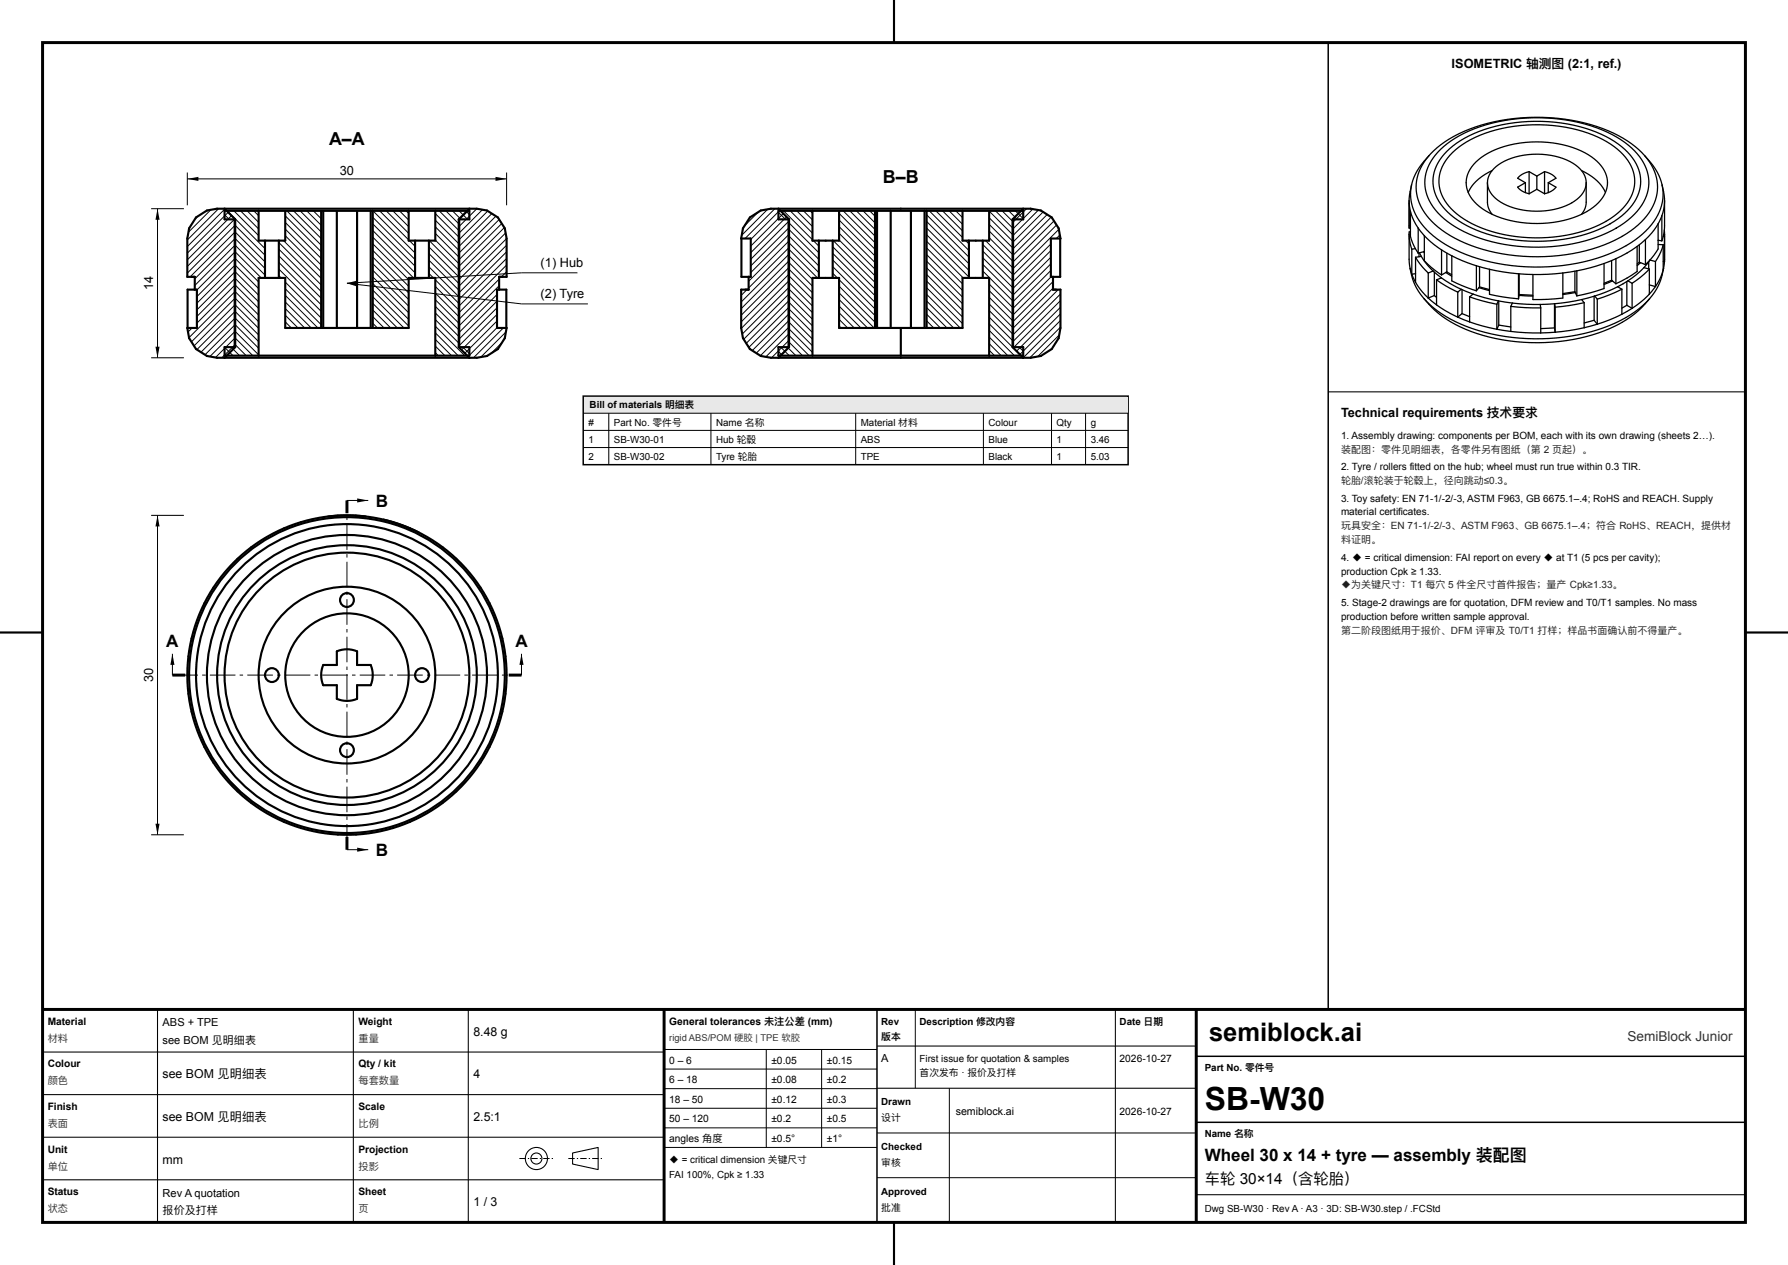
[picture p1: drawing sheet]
<svg xmlns="http://www.w3.org/2000/svg" width="420mm" height="297mm" viewBox="0 0 420 297" stroke-linecap="round" stroke-linejoin="round" font-family="sans-serif">
<path d="M10 10h400v277h-400zM81.5 117.5v3M40.5 158.5h3M119.5 158.5h3M81.5 196.5v3M10 237h400M156 237v50M281 237v50" fill="none" stroke="#000" stroke-width=".7" stroke-linecap="butt"/>
<g fill="none" stroke="#000" stroke-width=".5">
<path d="M210 0v10M52.7 49.5h57.6v2h-2.4v30h2.4v2h-57.6v-2h2.4v-30h-2.4zM52.7 49l2.5 2.5v30l-2.5 2.5M60.7 49.5v7h6.3v-7M62.3 56.5v8.8M65.5 56.5v8.8M75.4 49.5v27.5M75.9 49.5v27.5M79.1 49.5v27.5M83.9 49.5v27.5M87.1 49.5v27.5M87.6 49.5v27.5"/>
<path d="M96 49.5v7h6.3v-7M97.5 56.5v8.8M100.7 56.5v8.8M110.3 49l-2.5 2.5v30l2.5 2.5M174.2 56v9h2.2v-9h-2.3a7 7 0 0 1 7-7h61a7 7 0 0 1 7 7h-2.3v9h2.2v-9M182.9 49.5h57.5v2h-2.4v30h2.4v2h-57.5v-2h2.3v-30h-2.3zM182.9 49l2.5 2.5v30l-2.5 2.5M190.8 49.5v7h6.3v-7M192.3 56.5v8.8M195.6 56.5v8.8M205.5 49.5v27.5M206 49.5v27.5"/>
<path d="M209.2 49.5v27.5M214 49.5v27.5M217.2 49.5v27.5M217.7 49.5v27.5M226.1 49.5v7h6.2v-7M227.6 56.5v8.8M230.9 56.5v8.8M240.4 49l-2.6 2.5v30l2.6 2.5M44.1 77v-9h2.1v9h-2.2a7 7 0 0 0 7 7h61a7 7 0 0 0 7-7h-2.2v-9h2.1v9M45.7 68v-3h-1.7v-9a7 7 0 0 1 7-7h61a7 7 0 0 1 7 7v9h-1.7v3M175.9 65v3h-1.8v9a7 7 0 0 0 7 7h61a7 7 0 0 0 7-7v-9h-1.8v-3M211.6 77v6.5"/>
<path d="M60.7 83.5v-18.2h6.3v11.7h29v-11.7h6.3v18.2M190.8 83.5v-18.2h6.3v11.7h29v-11.7h6.2v18.2M77.1 121.3l4.4-.3 4.4 .3M90.1 122l4.2 1.3 4.1 1.7M0 148.5h10M75.9 156.1h3.2v-3.2a6.1 6.1 0 0 1 4.8 0v3.2h3.2a6.1 6.1 0 0 1 0 4.8h-3.2v3.2a6.1 6.1 0 0 1-4.8 0v-3.2h-3.2a6.1 6.1 0 0 1 0-4.8zM410 148.5h10M210 287v10"/>
<circle cx="63.9" cy="158.5" r="1.63"/>
<circle cx="81.5" cy="158.5" r="37.1"/>
<circle cx="81.5" cy="158.5" r="32.9"/>
<circle cx="81.5" cy="158.5" r="35.5"/>
<circle cx="81.5" cy="158.5" r="30.5"/>
<circle cx="81.5" cy="158.5" r="28.8"/>
<circle cx="81.5" cy="158.5" r="14.5"/>
<circle cx="81.5" cy="158.5" r="20.8"/>
<circle cx="81.5" cy="140.9" r="1.63"/>
<circle cx="81.5" cy="158.5" r="37.5"/>
<circle cx="99.1" cy="158.5" r="1.63"/>
<circle cx="81.5" cy="176.1" r="1.63"/>
</g>
<g fill="none" stroke="#000" stroke-width=".25">
<path d="M312 92h98M37 237v50M83 237v50M110 237v50M10 247h146M10 257h146M206 245.6h75M206 255.5h75M10 267h146M10 277h146M134.5 270.7l6-1.3v5.2l-6-1.3zM281 280.5h129"/>
<circle cx="126" cy="272" r="2.6"/>
<circle cx="126" cy="272" r="1.3"/>
</g>
<path d="M122 272h8M133.5 272h8" fill="none" stroke="#000" stroke-width=".23" stroke-dasharray="1.5 .5 .3 .5" stroke-linecap="butt"/>
<g fill="none" stroke="#000" stroke-width=".23">
<path d="M35.5 49h7.7M37 49v35M44 40.5v7.7M44 42h75M46.4 50.8l-.6 .6M49.5 49.3l-5.2 5.2M51.3 49l-7.3 7.3M52.7 50.4l1.1 1.1M52.8 49.1l-8.8 8.8M53.4 49.5l8.9 8.9M53.6 49.9l-9.6 9.6M54.4 50.6l-10.4 10.4"/>
<path d="M54.9 49.5l5.8 5.8M55.1 52.8l7.2 7.1M55.1 54.3l7.2 7.2M55.1 57.5l7.2 7.1M55.1 55.9l7.2 7.1M55.1 59l6.3 6.3M55.2 51.4l-11.2 11.2M55.2 52.9l-11.2 11.2M55.2 54.4l-10.5 10.6M55.2 56l-9.5 9.5M55.2 57.5l-9.5 9.5M55.2 59.1l-9 9"/>
<path d="M56.5 49.5l4.2 4.3M58.1 49.5l2.6 2.7M59.6 49.5l1.1 1.1M61.9 56.5l.4 .3M65.5 56.9l9.9 10M65.5 58.5l9.9 9.9M66.6 56.5l8.8 8.8M67 50.7l8.4 8.4M67 52.2l8.4 8.5M67 53.8l8.4 8.4M67 55.3l8.4 8.5M67.4 49.5l8 8"/>
<path d="M69 49.5l6.4 6.5M70.5 49.5l4.9 4.9M72.1 49.5l3.3 3.4M73.6 49.5l1.8 1.8M75.2 49.5l.2 .3M87.6 54.1l9.9 9.9M87.6 55.7l9.5 9.6M87.6 51l9.9 9.9M87.6 52.6l9.9 9.9M87.6 57.2l8.4 8.5M87.6 58.8l8.4 8.4M87.6 49.5l9.9 9.9"/>
<path d="M89.2 49.5l6.8 6.8M90.7 49.5l5.3 5.3M92.3 49.5l3.7 3.7M93.8 49.5l2.2 2.2M95.4 49.5l.6 .6M96.2 56.5l1.3 1.3M100.7 58l7.2 7.1M100.7 59.5l7.2 7.2M100.8 56.5l7.1 7M102.3 50.1l5.6 5.7M102.3 51.7l5.6 5.6M102.3 53.3l5.6 5.6"/>
<path d="M102.3 54.8l5.6 5.6M102.3 56.4l5.6 5.6M103.2 49.5l4.7 4.7M104.7 49.5l3.2 3.1M106.3 49.5l2 2M107.8 49.5l2 2M109.4 49.5l.9 .9M110.4 49l-2.6 2.7M112 49l-4.2 4.3M113.3 49.2l-5.5 5.6M114.6 49.5l-6.8 6.9M115.5 50.1l-7.7 7.8"/>
<path d="M116.5 50.8l-8.7 8.7M117.3 51.5l-9.5 9.5M117.9 52.5l-10.1 10.1M118.5 53.4l-10.7 10.8M118.8 54.7l-11 11M119 56l-11.2 11.3M119 57.6l-11.2 11.2M119 59.1l-11.2 11.3M119 40.5v7.7M178.1 49.8l-3.2 3.2M180.3 49.1l-6.1 6.1M182 49l-7 7"/>
<path d="M182.9 49.8l1.6 1.7M182.9 51.4v.1M183.2 49.4l-6.8 6.8M184 50.1l-7.6 7.7M184.1 49.5l6.7 6.8M184.8 50.9l-8.4 8.4M185.2 52.2l7.1 7.1M185.2 55.3l7.1 7.1M185.2 56.9l7.1 7.1M185.2 53.8l7.1 7.1M185.2 58.4l6.8 6.9M185.2 60l5.6 5.6"/>
<path d="M185.4 51.9l-9 9M185.4 53.4l-9 9M185.4 55l-9 9M185.4 56.6l-9.5 9.4M185.4 58.1l-9.5 9.5M185.4 59.7l-11.3 11.2M185.6 49.5l5.2 5.2M187.2 49.5l3.6 3.7M188.7 49.5l2.1 2.1M190.3 49.5l.5 .6M191.1 56.5l1.2 1.3M195.6 57.9l9.9 10"/>
<path d="M195.6 59.5l9.9 9.9M195.7 56.5l9.8 9.8M197.1 53.2l8.4 8.4M197.1 50.1l8.4 8.4M197.1 51.7l8.4 8.4M197.1 54.8l8.4 8.4M197.1 56.3l8.4 8.4M198.1 49.5l7.4 7.5M199.6 49.5l5.9 5.9M201.2 49.5l4.3 4.4M202.7 49.5l2.8 2.8M204.3 49.5l1.2 1.3"/>
<path d="M217.7 50.4l9.9 10M217.7 52l9.9 9.9M217.7 53.5l9.9 10M217.7 56.6l8.6 8.7M217.7 58.2l8.4 8.5M217.7 59.8l8.4 8.4M217.7 55.1l9.9 9.9M218.3 49.5l9.3 9.3M219.8 49.5l6.3 6.3M221.4 49.5l4.7 4.7M222.9 49.5l3.2 3.1M224.5 49.5l1.6 1.6"/>
<path d="M226.1 49.5h.1M226.8 56.5l.8 .8M230.9 57.4l7.1 7.1M230.9 58.9l7.1 7.2M231.5 56.5l6.5 6.5M232.3 49.6l5.7 5.6M232.3 51.1l5.7 5.6M232.3 52.7l5.7 5.6M232.3 54.2l5.7 5.6M232.3 55.8l5.7 5.6M233.8 49.5l4.2 4.1M235.4 49.5l2.6 2.6"/>
<path d="M236.9 49.5l2.1 2M238.5 49.5l1.9 1.8M240.1 49.5l.3 .3M241.1 49l-3.3 3.3M242.6 49.1l-4.8 4.7M243.9 49.3l-6.1 6.1M245 49.8l-7.2 7.1M246 50.4l-8.2 8.1M246.8 57.3l-9 9M246.8 58.8l-9 9M246.9 51l-9.1 9M247.6 51.9l-9.8 9.7"/>
<path d="M248.2 52.8l-10.4 10.4M248.7 53.8l-10.9 10.9M248.9 55.2l-.8 .8M45.1 77l-.9 1M55.1 62.1l5.6 5.6M55.1 65.2l5.6 5.7M55.1 66.8l5.6 5.6M55.1 69.9l5.6 5.6M55.1 71.5l5.6 5.6M55.1 73l5.6 5.6M55.1 74.6l5.6 5.6M55.1 77.7l5.6 5.6"/>
<path d="M55.1 79.2l4.3 4.3M55.1 60.6l5.6 5.6M55.1 63.7l5.6 5.6M55.1 68.3l5.6 5.7M55.1 76.1l5.6 5.6M55.2 60.6l-9 9M55.2 62.2l-9 9M55.2 63.8l-9 9M55.2 65.3l-9 9M55.2 66.9l-9 9M55.2 68.4l-10.8 10.9M55.2 70l-10.2 10.3"/>
<path d="M55.2 71.5l-9.6 9.7M55.2 73.1l-8.9 9M55.2 74.6l-8 8.1M55.2 76.2l-7 7.1M55.2 77.8l-5.9 5.9M55.2 79.3l-4.6 4.6M65.5 60.1l9.9 9.9M65.5 61.6l9.9 10M65.5 63.2l9.9 9.9M65.5 64.7l.5 .6M67 66.2l8.4 8.5M67 67.8l8.4 8.4"/>
<path d="M67 69.3l7.7 7.7M67 70.9l6.1 6.1M67 72.4l4.6 4.6M67 74l3 3M67 75.6l1.4 1.4M87.6 60.3l8.4 8.5M87.6 61.9l8.4 8.4M87.6 65l8.4 8.4M87.6 66.6l8.4 8.4M87.6 68.1l8.4 8.4M87.6 63.5l8.4 8.4M87.6 69.7l7.3 7.3"/>
<path d="M87.6 71.2l5.7 5.8M87.6 72.8l4.2 4.2M87.6 74.3l2.6 2.7M87.6 75.9l1.1 1.1M100.7 61.1l7.2 7.1M100.7 62.6l7.2 7.2M100.7 64.2l1.1 1.1M102.3 65.7l5.6 5.6M102.3 67.2l5.6 5.7M102.3 68.8l5.6 5.6M102.3 70.4l5.6 5.6M102.3 71.9l5.6 5.6"/>
<path d="M102.3 73.5l5.6 5.6M102.3 75l5.6 5.6M102.3 76.6l6.9 6.9M102.3 78.1l5.3 5.4M102.3 79.7l3.8 3.8M116.8 69.2l-9 8.9M116.8 70.7l-9 9M116.8 72.3l-9 9M116.8 73.8l-8.4 8.4M116.8 75.4l-7.6 7.5M116.8 76.9l-6.8 6.8M117.3 65.5l-9.5 9.5"/>
<path d="M117.3 67.1l-9.5 9.5M118.2 77l-7 7M118.8 78l-5.8 5.8M119 60.7l-11.2 11.2M119 62.2l-11.2 11.3M119 63.8l-1.2 1.2M122.5 64h13.1M122.5 71.4h15.6M175.5 68l-1.4 1.4M185.2 63.1l5.6 5.6M185.2 61.6l5.6 5.6M185.2 64.7l5.6 5.6"/>
<path d="M185.2 66.2l5.6 5.6M185.2 67.8l5.6 5.6M185.2 69.3l5.6 5.7M185.2 70.9l5.6 5.6M185.2 72.4l5.6 5.7M185.2 74l5.6 5.6M185.2 75.5l5.6 5.7M185.2 77.1l5.6 5.6M185.2 78.7l4.9 4.8M185.4 61.2l-11.3 11.3M185.4 62.8l-11.3 11.2M185.4 64.3l-11.3 11.3"/>
<path d="M185.4 65.9l-11.3 11.2M185.4 67.4l-11.1 11M185.4 69l-10.7 10.7M185.4 70.5l-10.1 10.1M185.4 72.1l-9.5 9.5M185.4 73.7l-8.7 8.6M185.4 75.2l-7.7 7.7M185.4 76.8l-6.8 6.7M185.4 78.3l-5.5 5.5M185.4 79.9l-4.2 4.1M195.6 61l9.9 10M195.6 62.6l9.9 9.9"/>
<path d="M195.6 64.2l1.1 1.1M197.1 65.6l8.4 8.5M197.1 67.2l8.4 8.4M197.1 68.8l8.2 8.2M197.1 70.3l6.7 6.7M197.1 71.9l5.1 5.1M197.1 73.4l3.6 3.6M197.1 75l2 2M197.1 76.5l.5 .5M217.7 62.9l8.4 8.4M217.7 64.4l8.4 8.5M217.7 66l8.4 8.4"/>
<path d="M217.7 61.3l8.4 8.5M217.7 67.5l8.4 8.5M217.7 69.1l7.9 7.9M217.7 70.7l6.3 6.3M217.7 72.2l4.7 4.8M217.7 73.8l3.2 3.2M217.7 75.3l1.6 1.7M217.7 76.9l.1 .1M230.9 60.5l7.1 7.1M230.9 62.1l7.1 7.1M230.9 63.6l7.1 7.1M230.9 65.2v.1"/>
<path d="M232.3 66.7l5.7 5.6M232.3 68.2l5.7 5.7M232.3 69.8l5.7 5.6M232.3 71.3l5.7 5.7M232.3 72.9l5.7 5.6M232.3 74.4l5.7 5.7M232.3 76l7.5 7.5M232.3 77.6l6 5.9M232.3 79.1l4.4 4.4M246.8 60.4l-9 9M246.8 61.9l-9 9M246.8 63.5l-9 9"/>
<path d="M246.9 65l-9.1 9.1M247.3 66.1l-9.5 9.5M247.3 67.7l-9.5 9.5M248.6 68l-10.8 10.7M248.8 78.7l-5 5M249.1 69l-11.3 11.3M249.1 70.6l-11.1 11.1M249.1 72.1l-10.3 10.3M249.1 73.7l-9.5 9.5M249.1 75.3l-8.7 8.7M249.1 76.8l-7.2 7.2M35.5 84h7.7"/>
<path d="M52.7 81.5l2 2M52.7 83.1l.5 .4M54.3 81.5l2 2M55.1 80.8l2.7 2.7M55.2 80.9l-3.1 3.1M102.3 81.3l2.2 2.2M102.3 82.8l.7 .7M108.7 81.5l1.6 1.5M117.9 80.4l-2.5 2.5M182.9 82.5l.9 1M183.4 81.5l2 2M185 81.5l2 2"/>
<path d="M185.2 80.2l3.3 3.3M185.4 81.4l-2.6 2.6M232.3 80.7l2.9 2.8M232.3 82.2l1.3 1.3M239.4 81.5l1 .9M81.5 117.5h5M35.5 121h7.7M37 121v75M40.5 153.5v5M122.5 153.5v5M35.5 196h7.7M81.5 199.5h5"/>
<path d="M215 237v18.5M262 237v50M156 246.4h50M156 251h50M156 255.6h50M180 246.4v23M193 246.4v23M223 255.5v31.5M156 260.2h50M156 264.8h50M156 269.4h50M206 266h75"/>
<path d="M206 276.5h75"/>
</g>
<path d="M312 10v227M137 93h128v16.1h-128zM206 237v50M281 248h129M281 263.5h129" fill="none" stroke="#000" stroke-width=".35"/>
<path d="M37 49l.5 2.6h-1zM44 42l2.6-.5v1zM116.4 41.5l2.6 .5-2.6 .5zM81.5 66.5l2.4-.6v.9zM81.5 66.5l2.4-.2-.1 1zM36.5 81.4h1l-.5 2.6zM83.9 117l2.6 .5-2.6 .5zM37 121l.5 2.6h-1zM40.5 153.5l.5 2.6h-1zM122.5 153.5l.5 2.6h-1zM36.5 193.4h1l-.5 2.6zM83.9 199l2.6 .5-2.6 .5z" fill="#000"/>
<path d="M81.5 66.5l41-2.5zM81.5 66.5l41 4.9z" fill="#000" stroke="#000" stroke-width=".23"/>
<path d="M40.5 158.5h82M81.5 199.5v-82" fill="none" stroke="#000" stroke-width=".23" stroke-dasharray="6 1 .8 1" stroke-linecap="butt"/>
<g fill="none" stroke="#000" stroke-width=".3">
<path d="M335.7 36.5a10.6 10.6 0 0 0 .6 15.5 30.5 30.5 0 0 0 16.6 7.6 43.6 43.6 0 0 0 28.2-4.1 15.8 15.8 0 0 0 8-9.3 10.5 10.5 0 0 0-2.8-9.7M335.7 36.5a28 28 0 0 1 15.3-7.9 45.1 45.1 0 0 1 29.2 3.3l3 1.9 3.1 2.7M335.7 36.5a14.3 14.3 0 0 0-4.1 6.9M338.4 35.1a29.8 29.8 0 0 1 16.7-7.1 39.3 39.3 0 0 1 25.6 4.8 12.6 12.6 0 0 1 6.6 9.7 11.8 11.8 0 0 1-5.7 9.8 36.9 36.9 0 0 1-23.5 5.6 33.1 33.1 0 0 1-18.9-6.6 10.6 10.6 0 0 1-4.3-10.5 11.9 11.9 0 0 1 3.5-5.7zM339.8 35.6a27.5 27.5 0 0 1 16.1-6.8 36.7 36.7 0 0 1 23.3 4.4 12.2 12.2 0 0 1 6.2 8.6 10.7 10.7 0 0 1-5.3 9.5 34.3 34.3 0 0 1-22.2 5.2 29.5 29.5 0 0 1-17.8-6.6 9.2 9.2 0 0 1-2.3-11.6l.9-1.4zM341.2 35.8a26.8 26.8 0 0 1 15.9-6.3 33.8 33.8 0 0 1 21.2 4.3 11.2 11.2 0 0 1 5.7 8.4 10.1 10.1 0 0 1-4.9 8.6 32.5 32.5 0 0 1-21.6 4.9 26.8 26.8 0 0 1-16.6-6.6 8.7 8.7 0 0 1 .3-13.3zM346.7 38a20.9 20.9 0 0 1 14.2-4.7 21.2 21.2 0 0 1 14.2 4.6 6.4 6.4 0 0 1-.2 10.2 22.6 22.6 0 0 1-16.4 4.3 19.2 19.2 0 0 1-12.2-5 6.2 6.2 0 0 1 .4-9.4zM386.3 36.5a14.7 14.7 0 0 1 4.1 6.9M331 55v5.9l.2 2.1M331 55l.1 1.5 .5 2M331 47.1v.6M331 47.1v6.5"/>
<path d="M331 47.7l.3 1.9M331 47.7v5.9M331.3 49.6l.9 2.3 .9 1.7M331.3 49.6v5.9l.9 2.3 .9 1.6M331.3 54.5h-.3v.5M331.3 53.5l-.3 .1M331.6 43.4a11.6 11.6 0 0 0 4.3 11.3 35.6 35.6 0 0 0 20.9 7.8 44 44 0 0 0 26.2-5.5 14.8 14.8 0 0 0 7.6-10.3l.1-1.5-.3-1.8M331.6 43.4l-.6 3.7M331.6 58.5v5.9M332.5 58.4l-.9 .1M333.1 53.6l1.5 1.7M333.1 53.6v5.8"/>
<path d="M333.3 59.4v.9M333.4 59.4l.5 .8M334.4 59.1l.2 .2M334.4 59.1l-1.3 .3M334.6 55.3l1.5 1.5 2.5 1.9M334.6 55.3v5.9l1.5 1.5 2.5 1.9M334.6 59.1h-.2M338.6 58.7l2.4 1.4M338.6 58.7v5.9M339.9 59.4v4.4M349.4 42.9v5l.5 1.5 .6 .9M349.4 42.9a5.9 5.9 0 0 0 3.8 5 18 18 0 0 0 16.7-.7 5.5 5.5 0 0 0 2.7-4.3"/>
<path d="M349.4 42.9a6 6 0 0 1 4-5.1 17.8 17.8 0 0 1 16.7 .9 5.4 5.4 0 0 1 2.5 4.2M350.5 40a10.7 10.7 0 0 0-5.6 5.2M358.3 42.9l-1.8 1 .9 .9 1.8 .7M358.3 42.9v2.3M359.2 40.3l-1.7 .6-1 .9 1.8 1.1M359.2 40.3l1.8 1M359.2 40.3v5.2M361 41.3v3.1M361 44.4l1.8 1.1M361 44.4l-1.8 1.1M362.8 40.3l1.8 .7 .9 .8-1.8 1.1M362.8 40.3v5.2"/>
<path d="M362.8 40.3l-1.8 1M363.7 42.9l1.8 1-1 1-1.7 .6M363.7 42.9v2.3M371.5 40a10.8 10.8 0 0 1 5.6 5.2M372.6 42.9v5l-.5 1.5-.6 .9M384.6 57.9l-2.4 1.5-2.6 1.3M384.6 57.9v5.8l-2.4 1.6-2.6 1.3M385.1 57.5v4.1M386.5 56.3l-1.9 1.6M386.5 56.3v5.8M389.5 52.6l-1.6 2.2-1.4 1.5M389.5 52.6v5.8l-1.6 2.3-1.4 1.4"/>
<path d="M389.5 57.4l1.2 .1M389.5 56.4l.9 .1M390.4 50.7l-.9 1.9M390.4 50.7v5.8M390.4 43.4l.6 3.7M390.7 57.5l-.6 1.6-1.2 2.3M390.7 57.5v5.8M391 54v1M391 47.1l-.2 2-.4 1.6M391 47.1v6.4l-.2 1.5-.4 1.5M391 55v6.4M391 55v.5h-.3"/>
<path d="M331.2 63a13.2 13.2 0 0 0 3.3 7.1M331.2 63l.4 1.4M331.6 64.4l.9 1.9M332.5 66.3l1.6 2.2 1.4 1.5M332.5 60.4l1.6 2.2 1.4 1.5M332.5 64.2l-.9 .2M332.5 60.4v5.9M333.9 60.2l.9 1.5 1.8 1.9M333.9 60.2l-1.4 .2M334.5 70.1a26.6 26.6 0 0 0 15.3 9 45.1 45.1 0 0 0 30.4-3 22 22 0 0 0 7.3-6M334.5 70.1a29.3 29.3 0 0 0 15.9 8.3 47.5 47.5 0 0 0 30.1-3.1 22.5 22.5 0 0 0 7-5.2M335.5 70l1.9 1.6"/>
<path d="M335.5 64.1v5.9M336.6 63.6l2 1.6M336.6 63.6l-1.1 .5M336.9 69.4l-1.4 .6M336.9 69.4l.5 .4M336.9 63.9v5.5M337.4 71.6l2.1 1.3 2.9 1.6M337.4 65.7l2.1 1.3 2.9 1.6M337.4 65.7v5.9M338.6 65.2l2 1.3 2.6 1.4M338.6 65.2l-1.2 .5M339.6 64l1.4 .8"/>
<path d="M339.6 64l-1 .6M339.9 63.8l-.3 .2M339.9 63.8l1.1 .7M341 60.1l2.5 1.1 3.3 1.2M341 60.1v5.8l2.5 1.2 3.3 1.2M342.4 74.5l2.8 1.1M342.4 68.6v5.9M343.2 67.9l2.8 1.1M343.2 67.9l-.8 .7M343.4 73.6l-1 .9M343.4 73.6l1.8 .8M343.4 68v5.6"/>
<path d="M345.2 75.6l2.9 .9 3.5 .8M345.2 69.7l2.9 .9 3.5 .8M345.2 69.7v5.9M346 69l6 1.6M346 69l-.8 .7M346.8 62.4l3.1 .8M346.8 62.4v5.9M347.4 67.5l2.5 .7M347.4 67.5l-.6 .8M347.5 67.4l-.1 .1M347.5 62.6v4.8M347.5 67.4l2.4 .6"/>
<path d="M349.9 63.2l3.2 .7 3.6 .4M349.9 63.2v5.9l3.2 .6 3.6 .5M351.6 77.3l3.3 .5M351.6 71.4v5.9M352 70.6l3.3 .6M352 70.6l-.4 .8M352.1 76.3l-.5 1M352.1 76.3l2.8 .5M352.1 70.7v5.6M354.9 77.8l3.4 .3 3.6 .1M354.9 71.9l3.4 .3 3.6 .1M354.9 71.9v5.9"/>
<path d="M355.3 71.2l6.5 .3M355.3 71.2l-.4 .7M356.7 64.3l3.4 .2M356.7 64.3v5.9M356.8 69.4l3.3 .1M356.8 69.2l-.1 1M356.8 64.3v4.9M356.8 69.2l3.3 .1M361.8 71.5l.1 .8M361.9 72.3v5.9M365.2 77l.1 1M365.2 77l-3.3 .2"/>
<path d="M365.2 71.3v5.7M365.2 71.3l-3.4 .2M365.2 71.3l.1 .8M365.3 78l-3.4 .2M365.3 72.1v5.9M367.1 64.1l-3.5 .3-3.5 .1M367.1 64.1v5.9l-3.5 .3h-3.5v-5.8M369.9 68.5l.1 .2M369.9 63.7v4.8M369.9 68.5l-2.8 .4M370 68.7l-2.9 .5M370 68.7l.4 .8"/>
<path d="M370.4 63.6l-3.3 .5M370.4 63.6v5.9M371.5 70.3l-6.3 1M371.5 70.3l.6 .8M372.1 76.9l-3.4 .7-3.4 .4M372.1 71.1l-3.4 .6-3.4 .4M372.1 71.1v5.8M374.5 75.2l.7 .9M374.5 75.2l-2.4 .6M374.5 69.5v5.7M374.6 69.5l-3.1 .8M374.6 69.5l.6 .7"/>
<path d="M375.2 76.1l-3.1 .8M375.2 70.2v5.9M376.8 61.9l-3.2 1-3.2 .7M376.8 61.9v5.8l-3.2 1-3.2 .8M378.6 65.8l.2 .2M378.6 61.2v4.6M378.6 65.8l-1.8 .7M378.8 66l-2 .8M378.8 66l.8 .6M379.6 60.7l-2.8 1.2M379.6 60.7v5.9M380 67.3l-2.6 1.2-2.8 1"/>
<path d="M380 67.3l1 .6M381 73.8l-3 1.3-2.8 1M381 67.9l-3 1.3-2.8 1M381 67.9v5.9M382.1 71.7l1.3 .7M382.1 71.7l-1.1 .6M382.1 66.1v5.6M382.4 65.9l1 .6M382.4 65.9l-2.4 1.4M383.4 72.4l-2.4 1.4M383.4 66.5v5.9M385.1 61.6l.3 .1"/>
<path d="M385.1 61.6l-.5 .4M385.4 61.7l-.8 .7M385.4 61.7l1.1 .4M386.2 62.8l-1.9 1.8-1.9 1.3M386.2 62.8l1.2 .4M387.3 61.5v1.6M387.4 69.1l-2.1 1.9-1.9 1.4M387.4 63.2l-2.1 1.9-1.9 1.4M387.4 63.2v5.9M387.4 66.9l1.5 .4M387.6 61.1l-1.4 1.7M387.6 61.1l1.3 .3"/>
<path d="M387.6 61v.1M388.9 67.3l-1.5 1.8M388.9 61.4v5.9M390.7 63.3l-.6 1.7-1.2 2.3M390.7 61.4h.3M390.8 63a13.2 13.2 0 0 1-3.3 7.1M390.8 63l-.1 .3M391 61.4l-.2 1.6M391 60.9v.5"/>
</g>
<path d="M137.2 93.2h127.6v3.6h-127.6z" fill="#e8e8e8"/>
<path d="M137 97h128M143 97v12.1M167 97v12.1M201 97v12.1M231 97v12.1M247 97v12.1M255 97v12.1M137 101.1h128M137 105.1h128" fill="none" stroke="#000" stroke-width=".23"/>
<text font-size="7.5" x="283" y="260.5">SB-W30</text>
<text font-size="6" x="284" y="244.5">semiblock.ai</text>
<g font-size="4.2">
<text x="77.3" y="34">A–A</text>
<text x="207.4" y="43">B–B</text>
</g>
<g font-size="4">
<text x="88.3" y="119">B</text>
<text x="39.1" y="151.8">A</text>
<text x="121.1" y="151.8">A</text>
<text x="88.3" y="201">B</text>
<text x="283" y="272.5">Wheel 30 x 14 + tyre — assembly 装配图</text>
</g>
<text font-size="3.6" x="283" y="278">车轮 30×14（含轮胎）</text>
<text font-size="3.2" fill="#333" x="382.3" y="244.5">SemiBlock Junior</text>
<g font-size="3">
<text x="341" y="16">ISOMETRIC 轴测图 (2:1, ref.)</text>
<text x="79.8" y="41">30</text>
<text x="127" y="62.6">(1) Hub</text>
<text x="36" y="68.2" transform="rotate(-90 36 68.2)">14</text>
<text x="127" y="69.9">(2) Tyre</text>
<text x="315" y="98">Technical requirements 技术要求</text>
<text x="36" y="160.2" transform="rotate(-90 36 160.2)">30</text>
</g>
<g font-size="2.9">
<text x="111.2" y="243.2">8.48 g</text>
<text x="38.2" y="253.2">see BOM 见明细表</text>
<text x="111.2" y="253.2">4</text>
<text x="38.2" y="263.2">see BOM 见明细表</text>
<text x="111.2" y="263.2">2.5:1</text>
<text x="38.2" y="273.2">mm</text>
<text x="111.2" y="283.2">1 / 3</text>
</g>
<g font-size="2.6">
<text x="38.2" y="241">ABS + TPE</text>
<text x="38.2" y="245">see BOM 见明细表</text>
<text x="207" y="249.4">A</text>
<text x="38.2" y="281">Rev A quotation</text>
<text x="38.2" y="285">报价及打样</text>
</g>
<text font-size="2.5" x="224.5" y="261.7">semiblock.ai</text>
<g font-size="2.4">
<text x="11.2" y="240.6">Material</text>
<text x="84.2" y="240.6">Weight</text>
<text x="157.2" y="240.6">General tolerances 未注公差 (mm)</text>
<text x="11.2" y="250.6">Colour</text>
<text x="84.2" y="250.6">Qty / kit</text>
<text x="157.2" y="249.7">0 – 6</text>
<text x="181.2" y="249.7">±0.05</text>
<text x="194.2" y="249.7">±0.15</text>
<text x="263" y="249.4">2026-10-27</text>
<text x="157.2" y="254.3">6 – 18</text>
<text x="181.2" y="254.3">±0.08</text>
<text x="194.2" y="254.3">±0.2</text>
<text x="11.2" y="260.6">Finish</text>
<text x="84.2" y="260.6">Scale</text>
<text x="157.2" y="258.9">18 – 50</text>
<text x="157.2" y="263.5">50 – 120</text>
<text x="181.2" y="258.9">±0.12</text>
<text x="181.2" y="263.5">±0.2</text>
<text x="194.2" y="258.9">±0.3</text>
<text x="194.2" y="263.5">±0.5</text>
<text x="263" y="261.7">2026-10-27</text>
<text x="157.2" y="268.1">angles 角度</text>
<text x="181.2" y="268.1">±0.5°</text>
<text x="194.2" y="268.1">±1°</text>
<text x="11.2" y="270.6">Unit</text>
<text x="84.2" y="270.6">Projection</text>
<text x="11.2" y="280.6">Status</text>
<text x="84.2" y="280.6">Sheet</text>
</g>
<g font-size="2.4" fill="#333">
<text x="11.2" y="244.6">材料</text>
<text x="84.2" y="244.6">重量</text>
<text x="11.2" y="254.6">颜色</text>
<text x="84.2" y="254.6">每套数量</text>
<text x="11.2" y="264.6">表面</text>
<text x="84.2" y="264.6">比例</text>
<text x="11.2" y="274.6">单位</text>
<text x="84.2" y="274.6">投影</text>
<text x="11.2" y="284.6">状态</text>
<text x="84.2" y="284.6">页</text>
</g>
<g font-size="2.3">
<text x="138.5" y="95.9">Bill of materials 明细表</text>
<text x="138.2" y="99.9">#</text>
<text x="144.2" y="99.9">Part No. 零件号</text>
<text x="168.2" y="99.9">Name 名称</text>
<text x="202.2" y="99.9">Material 材料</text>
<text x="232.2" y="99.9">Colour</text>
<text x="248.2" y="99.9">Qty</text>
<text x="256.2" y="99.9">g</text>
<text x="138.2" y="103.9">1</text>
<text x="138.2" y="108">2</text>
<text x="144.2" y="103.9">SB-W30-01</text>
<text x="144.2" y="108">SB-W30-02</text>
<text x="168.2" y="103.9">Hub 轮毂</text>
<text x="168.2" y="108">Tyre 轮胎</text>
<text x="202.2" y="103.9">ABS</text>
<text x="202.2" y="108">TPE</text>
<text x="232.2" y="103.9">Blue</text>
<text x="232.2" y="108">Black</text>
<text x="248.2" y="103.9">1</text>
<text x="248.2" y="108">1</text>
<text x="256.2" y="103.9">3.46</text>
<text x="256.2" y="108">5.03</text>
<text x="315" y="103">1. Assembly drawing: components per BOM, each with its own drawing (sheets 2…).</text>
<text x="315" y="110.4">2. Tyre / rollers fitted on the hub; wheel must run true within 0.3 TIR.</text>
<text x="315" y="117.8">3. Toy safety: EN 71-1/-2/-3, ASTM F963, GB 6675.1–.4; RoHS and REACH. Supply</text>
<text x="315" y="121">material certificates.</text>
<text x="315" y="131.6">4. ◆ = critical dimension: FAI report on every ◆ at T1 (5 pcs per cavity);</text>
<text x="315" y="134.9">production Cpk ≥ 1.33.</text>
<text x="315" y="142.3">5. Stage-2 drawings are for quotation, DFM review and T0/T1 samples. No mass</text>
<text x="315" y="145.5">production before written sample approval.</text>
<text x="207" y="240.6">Rev</text>
<text x="207" y="244.2">版本</text>
<text x="216" y="240.6">Description 修改内容</text>
<text x="263" y="240.6">Date 日期</text>
<text x="216" y="249.4">First issue for quotation &amp; samples</text>
<text x="283" y="251.5">Part No. 零件号</text>
<text x="216" y="252.6">首次发布 · 报价及打样</text>
<text x="207" y="259.5">Drawn</text>
<text x="207" y="263.3">设计</text>
<text x="283" y="267">Name 名称</text>
<text x="157.2" y="273">◆ = critical dimension 关键尺寸</text>
<text x="207" y="270">Checked</text>
<text x="207" y="273.8">审核</text>
<text x="157.2" y="276.6">FAI 100%, Cpk ≥ 1.33</text>
<text x="207" y="280.5">Approved</text>
<text x="207" y="284.3">批准</text>
<text x="283" y="284.6">Dwg SB-W30 · Rev A · A3 · 3D: SB-W30.step / .FCStd</text>
</g>
<g font-size="2.3" fill="#222">
<text x="315" y="106.2">装配图：零件见明细表，各零件另有图纸（第 2 页起）。</text>
<text x="315" y="113.6">轮胎/滚轮装于轮毂上，径向跳动≤0.3。</text>
<text x="315" y="124.3">玩具安全：EN 71-1/-2/-3、ASTM F963、GB 6675.1–.4；符合 RoHS、REACH，提供材</text>
<text x="315" y="127.5">料证明。</text>
<text x="315" y="138.1">◆为关键尺寸：T1 每穴 5 件全尺寸首件报告；量产 Cpk≥1.33。</text>
<text x="315" y="148.8">第二阶段图纸用于报价、DFM 评审及 T0/T1 打样；样品书面确认前不得量产。</text>
</g>
<text font-size="2.2" fill="#333" x="157.2" y="244.4">rigid ABS/POM 硬胶 | TPE 软胶</text>
</svg>
